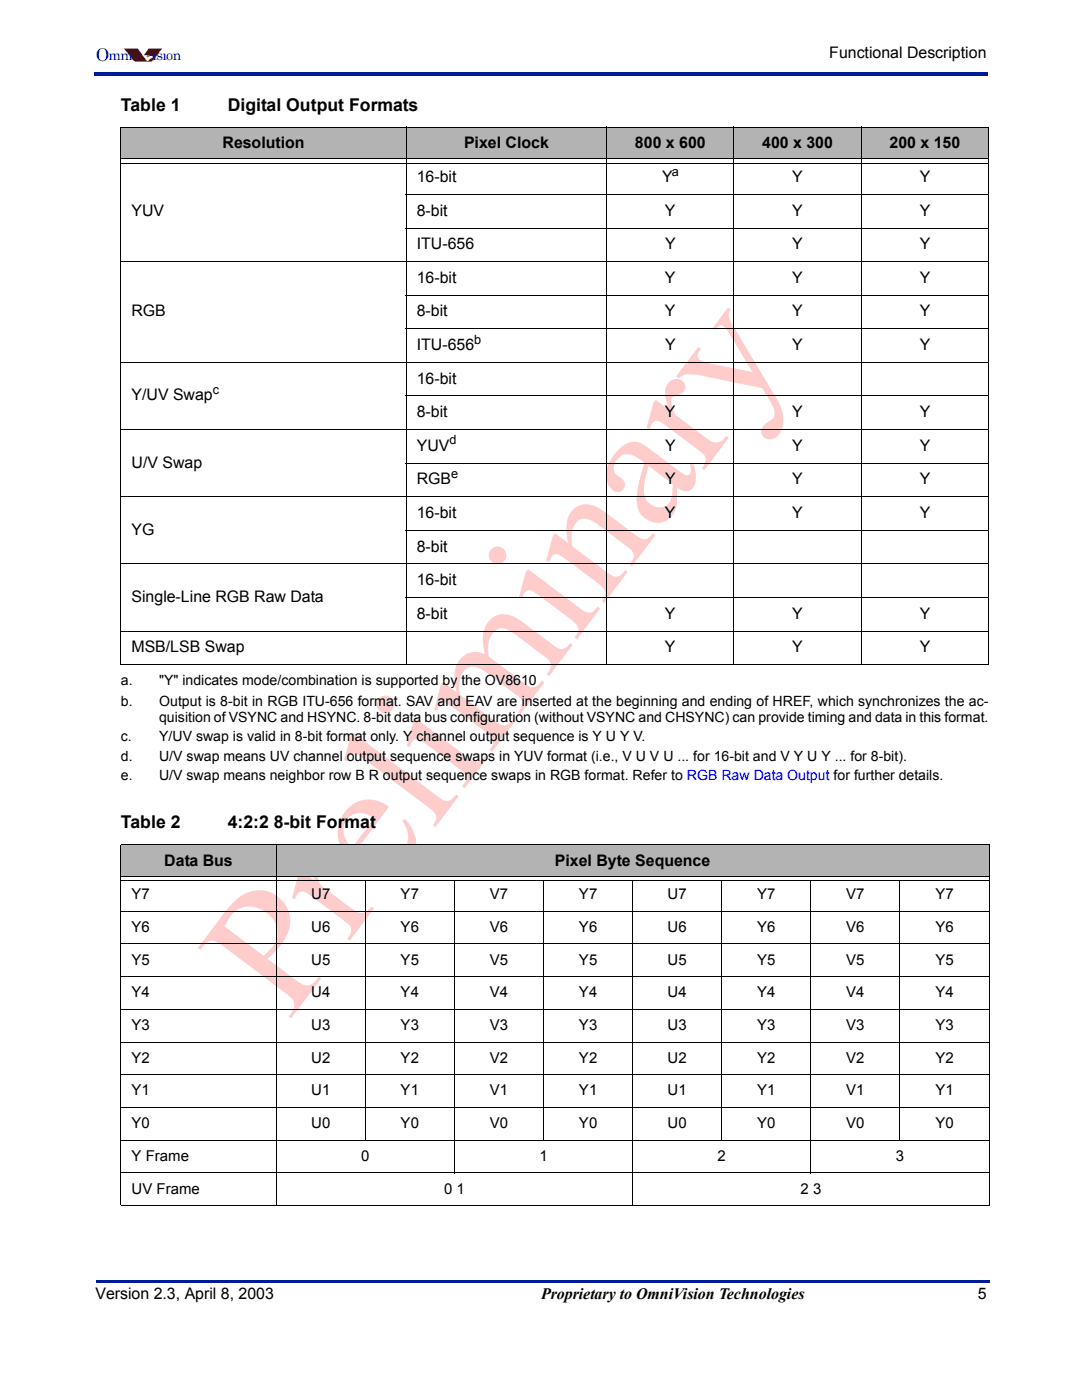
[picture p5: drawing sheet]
<svg xmlns="http://www.w3.org/2000/svg" width="216mm" height="279mm" viewBox="0 0 216 279" stroke-linecap="round" stroke-linejoin="round" font-family="sans-serif">
<g fill="#001a9a">
<path d="M18.7 14.5h.3v.7h-.3z"/>
<path d="M19 14.5h178.2v.7h-178.2z"/>
<path d="M19.1 255.4h.3v.5h-.3z"/>
<path d="M19.4 255.4h178.1v.5h-178.1z"/>
</g>
<g fill="#fcc">
<path d="M62.8 170.1a1.77 1.77 0 0 1 2.2-.4 1.77 1.77 0 0 1 .8 2.1 4 4 0 0 1-2.3 1.3 .93 .93 0 0 0-.3 1.2l.8 2.4 6.1 4.6a2.51 2.51 0 0 0 2.8 .7l.6-.4 .7-.7 .5 .4-4.9 6.4-.5-.4a1.92 1.92 0 0 0-.1-3.2l-7-5.2a2.61 2.61 0 0 0-2.3-.9l-.5 .4-.5 1.1-.6-.3 1.3-4.9 .4-.6 2.9 2.1-.4-.9a4.4 4.4 0 0 1 .3-4.8z"/>
<path d="M70.4 146.2l17.3 13a1.91 1.91 0 0 0 3.1-.4l.2-.3 .5 .4-4.6 6.2-.5-.4a1.87 1.87 0 0 0-.5-3.2l-12.9-9.8a4.2 4.2 0 0 0-2.6-1.3 1.73 1.73 0 0 0-1.1 1.5l-.6-.2 1.3-4.9z"/>
<path d="M97.8 123.7a4.5 4.5 0 0 1 6 .1l6.5 4.9a2.19 2.19 0 0 0 2.6 .5l.9-.9 .5 .4-4.7 6.2-.5-.3a2.11 2.11 0 0 0 .5-2.8l-6.7-5.1a3.9 3.9 0 0 0-3.4-1.2 3.9 3.9 0 0 0-2.1 4.3l.1 1.2 .1 .1 7.3 5.4a1.84 1.84 0 0 0 3.1-.5l.2-.2 .4 .4-4.8 6.3-.4-.3 .1-.3a1.92 1.92 0 0 0-.4-3.2l-6-4.4a3.5 3.5 0 0 0-4-.9 4.2 4.2 0 0 0-1.5 4l.2 1.2 6.7 5.1a2.68 2.68 0 0 0 2.7 1l1.2-1.3 .5 .4-4.7 6.3-.5-.4a1.84 1.84 0 0 0 .4-2.5l-1-1-6.5-4.8a2.92 2.92 0 0 0-2.4-1l-.6 .5-.3 .9-.7-.2 1.3-4.9 .5-.6 2.7 2-.1-.6a7.2 7.2 0 0 1 .9-6.1 4 4 0 0 1 4.9-.8 8.1 8.1 0 0 1 .2-5.9z"/>
<path d="M114.3 101.7a4.2 4.2 0 0 1 5.6 0l6.6 4.9a2.98 2.98 0 0 0 2.7 .9l1.1-1.1 .5 .4-4.7 6.2-.5-.4 .2-.2a1.88 1.88 0 0 0-.5-3.2l-6.1-4.6a3.7 3.7 0 0 0-3.4-.9 4.2 4.2 0 0 0-1.7 4.6l.1 .7 6.7 5a3.3 3.3 0 0 0 2.2 1.1 2.42 2.42 0 0 0 1.7-1.4l.4 .4-4.6 6.3-.5-.4a1.85 1.85 0 0 0-.3-3.2l-6.3-4.8a5 5 0 0 0-2.8-1.4 1.8 1.8 0 0 0-1.1 1.5l-.6-.1 1.3-5 .4-.6 2.7 2a7.6 7.6 0 0 1 .5-6.2z"/>
<path d="M133.5 76.2a1.77 1.77 0 0 1 2.3-.4 1.77 1.77 0 0 1 .8 2.1 4 4 0 0 1-2.3 1.3 .93 .93 0 0 0-.4 1.2l.9 2.4 6 4.6a2.51 2.51 0 0 0 2.9 .7l.6-.4 .6-.7 .5 .4-4.8 6.4-.5-.3a1.92 1.92 0 0 0-.2-3.2l-7-5.3a2.61 2.61 0 0 0-2.3-.9l-.4 .4-.6 1.1-.6-.3 1.4-4.9 .4-.6 2.8 2.1-.3-.9a4.4 4.4 0 0 1 .2-4.8z"/>
<path d="M145.3 61.4l.5 .3a2.88 2.88 0 0 0 .5 3.3l8.7 14.6a6.5 6.5 0 0 1 .5 7.1 1.91 1.91 0 0 1-2 1 1.91 1.91 0 0 1-1.6-1.4 2.67 2.67 0 0 1 1.7-2.3 1.85 1.85 0 0 0 .7-2.7l-2.2-3.8-12.9-2.7-2.4-.1-1.4 .8-.5-.4 4.4-5.9 .6 .4a1.49 1.49 0 0 0-.3 2.3l1.3 .5 9.2 1.8-4.8-8a1.73 1.73 0 0 0-1.6-1.2l-1 .8-.5-.3z"/>
<path d="M46.4 180.2a6.5 6.5 0 0 1 11 1.2 7 7 0 0 1-1.5 7.4l-2.5 2.5 5.4 4.1a3.9 3.9 0 0 0 2.7 1.3l1.2-.7 .9-1.1 .5 .3-6 8-.5-.4a2.95 2.95 0 0 0 1-2.9l-.3-.6-1.1-.9-12.4-9.4a4 4 0 0 0-2.7-1.2l-1 .4-1.1 1.4-.5-.4 5.1-6.8zM46.4 182.4l-.7 .9-.9 1.6 7.8 5.9 .9-.9a4.7 4.7 0 0 0-.9-8.1 4.7 4.7 0 0 0-6.2 .6z"/>
<path d="M69.2 161.5a5.9 5.9 0 0 1 8.4-.5l-6.6 8.8a7.1 7.1 0 0 0 8.3 1 4.6 4.6 0 0 0 1.2-6.6l-.2-.5 .6-.2a7.4 7.4 0 0 1 1.7 7.8 6.9 6.9 0 0 1-9.8 2.7 9.6 9.6 0 0 1-5.4-7.2 6.9 6.9 0 0 1 1.8-5.3zM69.5 163.2a4.1 4.1 0 0 0 .8 5.9l4.3-5.8a3.8 3.8 0 0 0-5.1-.1z"/>
<path d="M75.1 140.6a1.75 1.75 0 0 1 3.5 0 1.75 1.75 0 0 1-3.5 0zM82.9 143.3l10.1 7.6a2.74 2.74 0 0 0 2.7 1l1.1-1.1 .5 .4-4.6 6.1-.5-.4a1.95 1.95 0 0 0-.3-3.3l-6.8-5a2.91 2.91 0 0 0-2.4-1l-.6 .6-.3 .9-.6-.2 1.3-5z"/>
<path d="M97.5 110.8a1.75 1.75 0 0 1 3.5 0 1.75 1.75 0 0 1-3.5 0zM105.3 113.6l10.2 7.6a2.74 2.74 0 0 0 2.6 1l1.2-1.1 .4 .4-4.6 6.1-.5-.4a1.95 1.95 0 0 0-.3-3.3l-6.8-5a2.91 2.91 0 0 0-2.3-1l-.6 .5-.4 .9-.6-.2 1.3-4.9z"/>
<path d="M123.5 89.7a3.8 3.8 0 0 1 5.6-.5l6.9 5.1a1.07 1.07 0 0 0 1.8 .1l-.1-2.1 .8 .5a5.2 5.2 0 0 1-.2 4.5 2.11 2.11 0 0 1-3.2 0v2.4a4 4 0 0 1-5.3 4.3 4.5 4.5 0 0 1-2.8-5 30.5 30.5 0 0 1 1.6-6.6 5.3 5.3 0 0 0-3.8-1.7 2.73 2.73 0 0 0-1.9 3.9l.2 .3a2.09 2.09 0 0 1 1.6 2.2 1.53 1.53 0 0 1-1.3 1.1 1.53 1.53 0 0 1-1.5-.7 5 5 0 0 1 .2-6.2zM129.4 93l-.5 1.7a8 8 0 0 0-.1 4.8 2.83 2.83 0 0 0 4.9 .6l.4-1.2 .1-2.3z"/>
</g>
<g fill="#bf0000">
<path d="M24.8 9.7h2.7l1.1 1.6a1.47 1.47 0 0 0 1 .9l.4-.4 .4-.3 .2 .1-.2-.4-1.7-.2 1-1.3h2.6l-1.7 2.3-.4 .3h-3l-.5-.2z" fill-rule="evenodd"/>
<path d="M29.4 11.1l.4 .2h-.3l-.2-.1z" fill-rule="evenodd"/>
</g>
<g fill="#bf0000">
<path d="M24.7 9.7l1.8 2.2 .7 .4h2.7l.5-.1 1.9-2.5h-2.6l-1 1.3 1.7 .1 .2 .5-.2-.1-.4 .3-.4 .5-.4-.2-1.7-2.4h-2.7h2.7l1.4 2 .7 .6a.9 .9 0 0 1 1-.7l-.2-.5-.6 .1-.2-.2h-.9l1-1.3h2.6l-1.7 2.3-.4 .3h-3l-.5-.2-.3-.4 .1 .2z"/>
<path d="M29.4 11.1l.4 .1v.1h-.3l-.2-.1 .3 .1 .2-.1-.4-.1-.1 .1z"/>
</g>
<path d="M32.4 9.8h1v.7h-1z" fill="#fff"/>
<g fill="#bf0000">
<path d="M30.5 9.8h.8v.7h-.8z"/>
<path d="M25.7 9.8h.8v.7h-.8z"/>
</g>
<g fill="#b3b3b3">
<path d="M24.1 25.4h57v6.2h-57z"/>
<path d="M81 25.4h40.2v6.2h-40.2z"/>
<path d="M121.1 25.4h25.5v6.2h-25.5z"/>
<path d="M146.5 25.4h25.5v6.2h-25.5z"/>
<path d="M171.9 25.4h25.5v6.2h-25.5z"/>
<path d="M24.1 168.6h31.1v6.2h-31.1z"/>
<path d="M55.1 168.6h142.3v6.2h-142.3z"/>
</g>
<g fill="none" stroke="#000" stroke-width=".2">
<path d="M24 25.4h173.4M24.1 25.5v107M24.2 31.7h173M24.2 32.5h173M81 38.8h116.4M81 25.3v107.4M121.1 25.3v107.4M146.5 25.3v107.4M171.9 25.3v107.4M197.3 25.5v107M24 52.2h173.4M81 45.5h116.4"/>
<path d="M81 58.9h116.4M24 72.3h173.4M81 65.6h116.4M81 79h116.4M24 85.7h173.4M24 99.1h173.4M81 92.4h116.4M24 112.5h173.4M81 105.8h116.4M81 119.2h116.4M24 125.9h173.4M24 132.7h173.4"/>
<path d="M24 168.6h173.4M24.1 168.7v71.8M24.2 174.9h173.1M24.2 175.8h173.1M55.1 168.6v72.1M72.9 175.9v51.7M90.7 175.9v58.3M108.5 175.9v51.7M126.2 175.9v64.8M144 175.9v51.7M161.8 175.9v58.3M179.6 175.9v51.7"/>
<path d="M197.4 168.7v71.8M24 181.9h173.4M24 188.4h173.4M24 194.9h173.4M24 201.4h173.4M24 208h173.4M24 214.5h173.4M24 221h173.4M24 227.5h173.4M24 234.1h173.4M24 240.6h173.4"/>
</g>
<text font-size="3.5" fill="#001a9a" x="19.1" y="12.2">O</text>
<g font-size="3.5">
<text x="24.1" y="22.1">Table 1</text>
<text x="45.4" y="22.1">Digital Output Formats</text>
<text x="24.1" y="165.3">Table 2</text>
<text x="45.4" y="165.3">4:2:2 8-bit Format</text>
</g>
<g font-size="3.2">
<text x="165.5" y="11.6">Functional Description</text>
<text x="44.4" y="29.6">Resolution</text>
<text x="92.6" y="29.6">Pixel Clock</text>
<text x="126.7" y="29.6">800 x 600</text>
<text x="152.1" y="29.6">400 x 300</text>
<text x="177.5" y="29.6">200 x 150</text>
<text x="83.2" y="36.3">16-bit</text>
<text x="132.1" y="36.3">Y</text>
<text x="158.1" y="36.3">Y</text>
<text x="183.5" y="36.3">Y</text>
<text x="26.2" y="43">YUV</text>
<text x="83.2" y="43">8-bit</text>
<text x="132.7" y="43">Y</text>
<text x="158.1" y="43">Y</text>
<text x="183.5" y="43">Y</text>
<text x="83.2" y="49.7">ITU-656</text>
<text x="132.7" y="49.7">Y</text>
<text x="158.1" y="49.7">Y</text>
<text x="183.5" y="49.7">Y</text>
<text x="83.2" y="56.5">16-bit</text>
<text x="132.7" y="56.5">Y</text>
<text x="158.1" y="56.5">Y</text>
<text x="183.5" y="56.5">Y</text>
<text x="26.2" y="63.1">RGB</text>
<text x="83.2" y="63.1">8-bit</text>
<text x="132.7" y="63.1">Y</text>
<text x="158.1" y="63.1">Y</text>
<text x="183.5" y="63.1">Y</text>
<text x="83.2" y="69.8">ITU-656</text>
<text x="132.7" y="69.8">Y</text>
<text x="158.1" y="69.8">Y</text>
<text x="183.5" y="69.8">Y</text>
<text x="83.2" y="76.6">16-bit</text>
<text x="26.2" y="79.9">Y/UV Swap</text>
<text x="83.2" y="83.2">8-bit</text>
<text x="132.7" y="83.2">Y</text>
<text x="158.1" y="83.2">Y</text>
<text x="183.5" y="83.2">Y</text>
<text x="83.2" y="90">YUV</text>
<text x="132.7" y="90">Y</text>
<text x="158.1" y="90">Y</text>
<text x="183.5" y="90">Y</text>
<text x="26.2" y="93.3">U/V Swap</text>
<text x="83.2" y="96.7">RGB</text>
<text x="132.7" y="96.7">Y</text>
<text x="158.1" y="96.7">Y</text>
<text x="183.5" y="96.7">Y</text>
<text x="26.2" y="106.7">YG</text>
<text x="83.2" y="103.4">16-bit</text>
<text x="132.7" y="103.4">Y</text>
<text x="158.1" y="103.4">Y</text>
<text x="183.5" y="103.4">Y</text>
<text x="83.2" y="110.1">8-bit</text>
<text x="83.2" y="116.8">16-bit</text>
<text x="26.2" y="120.1">Single-Line RGB Raw Data</text>
<text x="83.2" y="123.5">8-bit</text>
<text x="132.7" y="123.5">Y</text>
<text x="158.1" y="123.5">Y</text>
<text x="183.5" y="123.5">Y</text>
<text x="26.2" y="130.2">MSB/LSB Swap</text>
<text x="132.7" y="130.2">Y</text>
<text x="158.1" y="130.2">Y</text>
<text x="183.5" y="130.2">Y</text>
<text x="32.8" y="172.9">Data Bus</text>
<text x="110.7" y="172.9">Pixel Byte Sequence</text>
<text x="19" y="259.3">Version 2.3, April 8, 2003</text>
<text x="107.9" y="259.3">Proprietary to OmniVision Technologies</text>
<text x="195.1" y="259.3">5</text>
</g>
<g font-size="3">
<text x="26.2" y="179.5">Y7</text>
<text x="62.1" y="179.5">U7</text>
<text x="79.9" y="179.5">Y7</text>
<text x="97.7" y="179.5">V7</text>
<text x="115.5" y="179.5">Y7</text>
<text x="133.2" y="179.5">U7</text>
<text x="151.1" y="179.5">Y7</text>
<text x="168.9" y="179.5">V7</text>
<text x="186.6" y="179.5">Y7</text>
<text x="26.2" y="186">Y6</text>
<text x="62.1" y="186">U6</text>
<text x="79.9" y="186">Y6</text>
<text x="97.7" y="186">V6</text>
<text x="115.5" y="186">Y6</text>
<text x="133.2" y="186">U6</text>
<text x="151.1" y="186">Y6</text>
<text x="168.9" y="186">V6</text>
<text x="186.6" y="186">Y6</text>
<text x="26.2" y="192.5">Y5</text>
<text x="62.1" y="192.5">U5</text>
<text x="79.9" y="192.5">Y5</text>
<text x="97.7" y="192.5">V5</text>
<text x="115.5" y="192.5">Y5</text>
<text x="133.2" y="192.5">U5</text>
<text x="151.1" y="192.5">Y5</text>
<text x="168.9" y="192.5">V5</text>
<text x="186.6" y="192.5">Y5</text>
<text x="26.2" y="199">Y4</text>
<text x="62.1" y="199">U4</text>
<text x="79.9" y="199">Y4</text>
<text x="97.7" y="199">V4</text>
<text x="115.5" y="199">Y4</text>
<text x="133.2" y="199">U4</text>
<text x="151.1" y="199">Y4</text>
<text x="168.9" y="199">V4</text>
<text x="186.6" y="199">Y4</text>
<text x="26.2" y="205.5">Y3</text>
<text x="62.1" y="205.5">U3</text>
<text x="79.9" y="205.5">Y3</text>
<text x="97.7" y="205.5">V3</text>
<text x="115.5" y="205.5">Y3</text>
<text x="133.2" y="205.5">U3</text>
<text x="151.1" y="205.5">Y3</text>
<text x="168.9" y="205.5">V3</text>
<text x="186.6" y="205.5">Y3</text>
<text x="26.2" y="212.1">Y2</text>
<text x="62.1" y="212.1">U2</text>
<text x="79.9" y="212.1">Y2</text>
<text x="97.7" y="212.1">V2</text>
<text x="115.5" y="212.1">Y2</text>
<text x="133.2" y="212.1">U2</text>
<text x="151.1" y="212.1">Y2</text>
<text x="168.9" y="212.1">V2</text>
<text x="186.6" y="212.1">Y2</text>
<text x="26.2" y="218.6">Y1</text>
<text x="62.1" y="218.6">U1</text>
<text x="79.9" y="218.6">Y1</text>
<text x="97.7" y="218.6">V1</text>
<text x="115.5" y="218.6">Y1</text>
<text x="133.2" y="218.6">U1</text>
<text x="151.1" y="218.6">Y1</text>
<text x="168.9" y="218.6">V1</text>
<text x="186.6" y="218.6">Y1</text>
<text x="26.2" y="225.1">Y0</text>
<text x="62.1" y="225.1">U0</text>
<text x="79.9" y="225.1">Y0</text>
<text x="97.7" y="225.1">V0</text>
<text x="115.5" y="225.1">Y0</text>
<text x="133.2" y="225.1">U0</text>
<text x="151.1" y="225.1">Y0</text>
<text x="168.9" y="225.1">V0</text>
<text x="186.6" y="225.1">Y0</text>
<text x="26.2" y="231.7">Y Frame</text>
<text x="72.1" y="231.7">0</text>
<text x="107.6" y="231.7">1</text>
<text x="143.2" y="231.7">2</text>
<text x="178.8" y="231.7">3</text>
<text x="26.2" y="238.2">UV Frame</text>
<text x="88.6" y="238.2">0 1</text>
<text x="159.7" y="238.2">2 3</text>
</g>
<g font-size="2.8" fill="#001a9a">
<text x="21.7" y="11.9">mni</text>
<text x="30.4" y="11.9">ision</text>
</g>
<g font-size="2.8">
<text x="24.1" y="136.7">a.</text>
<text x="31.7" y="136.7">&quot;Y&quot; indicates mode/combination is supported by the OV8610</text>
<text x="24.1" y="140.9">b.</text>
<text x="31.8" y="140.9">Output is 8-bit in RGB ITU-656 format. SAV and EAV are inserted at the beginning and ending of HREF, which synchronizes the ac-</text>
<text x="24.1" y="147.9">c.</text>
<text x="31.8" y="144.1">quisition of VSYNC and HSYNC. 8-bit data bus configuration (without VSYNC and CHSYNC) can provide timing and data in this format.</text>
<text x="31.8" y="147.9">Y/UV swap is valid in 8-bit format only. Y channel output sequence is Y U Y V.</text>
<text x="24.1" y="151.8">d.</text>
<text x="24.1" y="155.7">e.</text>
<text x="31.8" y="155.7">U/V swap means neighbor row B R output sequence swaps in RGB format. Refer to RGB Raw Data Output for further details.</text>
<text x="31.8" y="151.8">U/V swap means UV channel output sequence swaps in YUV format (i.e., V U V U ... for 16-bit and V Y U Y ... for 8-bit).</text>
</g>
<g font-size="2.5">
<text x="134" y="35.1">a</text>
<text x="94.6" y="68.6">b</text>
<text x="42.5" y="78.6">c</text>
<text x="89.7" y="88.7">d</text>
<text x="90" y="95.4">e</text>
</g>
</svg>
